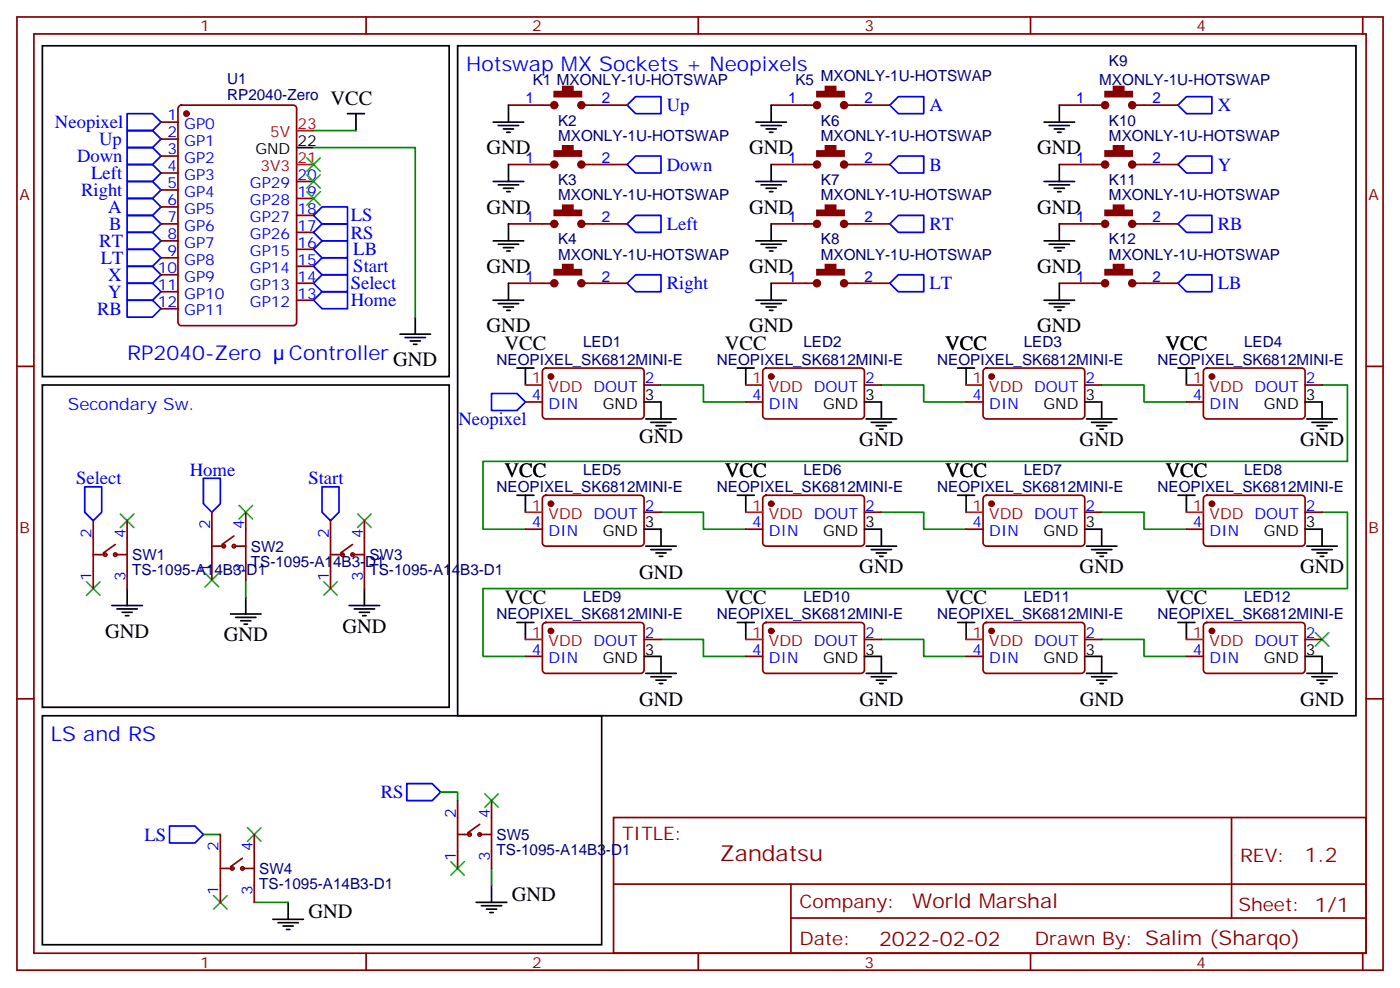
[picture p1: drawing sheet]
<svg xmlns="http://www.w3.org/2000/svg" width="291mm" height="205mm" viewBox="0 0 291 205" stroke-linecap="round" stroke-linejoin="round" font-family="sans-serif">
<g fill="none" stroke="#870000" stroke-width=".35">
<path d="M3.5 3.5h284.4v198.3h-284.4zM7.1 7.1h277.2v191.2h-277.2zM76.2 3.5v3.6M145.3 3.5v3.6M214.5 3.5v3.6M283.6 3.5v3.6M33.5 25.4h3.5M33.5 28.9h3.5M33.5 32.5h3.5M33.5 36h3.5M33.5 39.5h3.5M37.3 22.1l.4-.2h23.3a.71 .71 0 0 1 .7 .7v44.4a.76 .76 0 0 1-.7 .7h-23.3a.76 .76 0 0 1-.7-.7v-44.4z"/>
<path d="M61.7 37.7h3.6M105.8 21.9h9.6M105.8 34.2h9.6M121 21.9h9.5M121 34.2h9.5M160.5 21.9h9.5M160.5 34.2h9.5M175.7 21.9h9.5M175.7 34.2h9.5M220.5 21.9h9.5M220.5 34.2h9.5M235.7 21.9h9.5"/>
<path d="M235.7 34.2h9.5M33.5 46.6h3.5M33.5 43h3.5M33.5 50.1h3.5M33.5 53.6h3.5M33.5 57.2h3.5M61.7 58.9h3.6M61.7 55.4h3.6M61.7 51.9h3.6M61.7 48.3h3.6M61.7 44.8h3.6M61.7 41.3h3.6"/>
<path d="M105.8 46.6h9.6M105.8 58.9h9.6M121 46.6h9.5M121 58.9h9.5M160.5 46.6h9.5M160.5 58.9h9.5M175.7 46.6h9.5M175.7 58.9h9.5M220.5 46.6h9.5M220.5 58.9h9.5M235.7 46.6h9.5M235.7 58.9h9.5"/>
<path d="M3.5 76.2h3.6M33.5 60.7h3.5M33.5 64.2h3.5M61.7 62.4h3.6M113.1 76.8l.5-.2h19.7a.71 .71 0 0 1 .8 .7v9.1a.76 .76 0 0 1-.8 .7h-19.7a.76 .76 0 0 1-.7-.7v-9.1zM159 76.8l.5-.2h19.7a.71 .71 0 0 1 .7 .7v9.1a.76 .76 0 0 1-.7 .7h-19.7a.76 .76 0 0 1-.8-.7v-9.1zM204.8 76.8l.5-.2h19.8a.71 .71 0 0 1 .7 .7v9.1a.76 .76 0 0 1-.7 .7h-19.8a.76 .76 0 0 1-.7-.7v-9.1zM250.7 76.8l.5-.2h19.7a.71 .71 0 0 1 .7 .7v9.1a.76 .76 0 0 1-.7 .7h-19.7a.76 .76 0 0 1-.7-.7v-9.1zM284.3 76.2h3.6M109.4 83.6h3.5M134.1 80.1h3.5M155.2 83.6h3.5"/>
<path d="M179.9 80.1h3.5M201.1 83.6h3.5M225.8 80.1h3.5M246.9 83.6h3.6M271.6 80.1h3.6M19.4 108.3v14.1M19.4 115.4h2.5M24 115.4h2.5M24 113.2l-2.5 1.8M26.5 108.3v14.1M44.1 106.5v14.1M44.1 113.6h2.5"/>
<path d="M48.7 113.6h2.5M48.7 111.5l-2.5 1.7M51.2 106.5v14.1M68.8 115.4h2.5M68.8 108.3v14.1M73.4 115.4h2.4M73.4 113.2l-2.5 1.8M75.8 108.3v14.1M109.4 110.1h3.5M113.1 103.2l.5-.2h19.7a.71 .71 0 0 1 .8 .7v9.2a.76 .76 0 0 1-.8 .7h-19.7a.76 .76 0 0 1-.7-.7v-9.2zM134.1 106.5h3.5M155.2 110.1h3.5"/>
<path d="M159 103.2l.5-.2h19.7a.71 .71 0 0 1 .7 .7v9.2a.76 .76 0 0 1-.7 .7h-19.7a.76 .76 0 0 1-.8-.7v-9.2zM179.9 106.5h3.5M201.1 110.1h3.5M204.8 103.2l.5-.2h19.8a.71 .71 0 0 1 .7 .7v9.2a.76 .76 0 0 1-.7 .7h-19.8a.76 .76 0 0 1-.7-.7v-9.2zM225.8 106.5h3.5M246.9 110.1h3.6M250.7 103.2l.5-.2h19.7a.71 .71 0 0 1 .7 .7v9.2a.76 .76 0 0 1-.7 .7h-19.7a.76 .76 0 0 1-.7-.7v-9.2zM271.6 106.5h3.6M109.4 136.5h3.5M113.1 129.7l.5-.2h19.7a.71 .71 0 0 1 .8 .7v9.1a.76 .76 0 0 1-.8 .8h-19.7a.76 .76 0 0 1-.7-.8v-9.1zM134.1 133h3.5M155.2 136.5h3.5"/>
<path d="M159 129.7l.5-.2h19.7a.71 .71 0 0 1 .7 .7v9.1a.76 .76 0 0 1-.7 .8h-19.7a.76 .76 0 0 1-.8-.8v-9.1zM179.9 133h3.5M201.1 136.5h3.5M204.8 129.7l.5-.2h19.8a.71 .71 0 0 1 .7 .7v9.1a.76 .76 0 0 1-.7 .8h-19.8a.76 .76 0 0 1-.7-.8v-9.1zM225.8 133h3.5M246.9 136.5h3.6M250.7 129.7l.5-.2h19.7a.71 .71 0 0 1 .7 .7v9.1a.76 .76 0 0 1-.7 .8h-19.7a.76 .76 0 0 1-.7-.8v-9.1zM271.6 133h3.6M3.5 145.3h3.6M284.3 145.3h3.6M45.9 173.6v14.1M50.4 178.5l-2.4 1.8"/>
<path d="M52.9 173.6v14.1M95.2 166.5v14.1M95.2 173.6h2.5M99.8 173.6h2.5M99.8 171.4l-2.4 1.8M102.3 166.5v14.1M127.7 170h156.6v28.3h-156.6zM256.3 170.1v20.8M45.9 180.6h2.4M50.4 180.6h2.5M76.2 198.3v3.5M127.7 183.9h156.5"/>
<path d="M145.3 198.3v3.5M164.6 190.9h119.6M164.6 183.9v14.1M214.5 198.3v3.5M283.6 198.3v3.5"/>
<circle cx="21.9" cy="115.4" r=".35"/>
<circle cx="24" cy="115.4" r=".35"/>
<circle cx="46.6" cy="113.6" r=".35"/>
<circle cx="48.7" cy="113.6" r=".35"/>
<circle cx="71.3" cy="115.4" r=".35"/>
<circle cx="73.4" cy="115.4" r=".35"/>
<circle cx="97.7" cy="173.6" r=".35"/>
<circle cx="99.8" cy="173.6" r=".35"/>
<circle cx="48.3" cy="180.6" r=".35"/>
<circle cx="50.4" cy="180.6" r=".35"/>
</g>
<g fill="none" stroke="#000" stroke-width=".35">
<path d="M8.8 9.5h84.7v68.8h-84.7zM95.2 9.5h187v139.4h-187zM61.7 30.7h3.6M72.3 23.6h3.5M74.1 23.6v3.6M102.7 25.4h6.3M102.7 37.7h6.3M103.7 26.1h4.2M103.7 38.5h4.2M104.8 26.8h2.1M104.8 39.2h2.1M105.5 27.5h.7"/>
<path d="M105.5 39.9h.7M105.8 21.9v3.5M105.8 34.2v3.5M157.3 25.4h6.4M157.3 37.7h6.4M158.4 26.1h4.2M158.4 38.5h4.2M159.5 26.8h2.1M159.5 39.2h2.1M160.2 27.5h.7M160.2 39.9h.7M160.5 21.9v3.5"/>
<path d="M160.5 34.2v3.5M217.3 25.4h6.4M217.3 37.7h6.4M218.4 26.1h4.2M218.4 38.5h4.2M219.4 26.8h2.1M219.4 39.2h2.1M220.1 27.5h.7M220.1 39.9h.7M220.5 21.9v3.5M220.5 34.2v3.5M102.7 50.1h6.3"/>
<path d="M103.7 50.8h4.2M104.8 51.5h2.1M105.5 52.2h.7M105.8 46.6v3.5M105.8 58.9v3.5M157.3 50.1h6.4M158.4 50.8h4.2M159.5 51.5h2.1M160.2 52.2h.7M160.5 46.6v3.5M160.5 58.9v3.5M217.3 50.1h6.4"/>
<path d="M218.4 50.8h4.2M219.4 51.5h2.1M220.1 52.2h.7M220.5 46.6v3.5M220.5 58.9v3.5M83.3 69.5h6.3M84.3 70.2h4.2M85.4 70.9h2.1M86.1 71.6h.7M86.4 66v3.5M102.7 62.4h6.3M103.7 63.1h4.2"/>
<path d="M104.8 63.9h2.1M105.5 64.6h.7M107.6 76.6h3.5M109.4 76.6v3.5M153.5 76.6h3.5M155.2 76.6v3.5M157.3 62.4h6.4M158.4 63.1h4.2M159.5 63.9h2.1M160.2 64.6h.7M199.3 76.6h3.5M201.1 76.6v3.5"/>
<path d="M217.3 62.4h6.4M218.4 63.1h4.2M219.4 63.9h2.1M220.1 64.6h.7M245.2 76.6h3.5M246.9 76.6v3.5M8.8 80.1h84.7v67h-84.7zM134.1 83.6h3.5v3.5M134.4 87.1h6.4M135.5 87.8h4.2M136.5 88.5h2.1M137.2 89.3h.7"/>
<path d="M179.9 83.6h3.5v3.5M180.3 87.1h6.3M181.3 87.8h4.3M182.4 88.5h2.1M183.1 89.3h.7M225.8 83.6h3.5v3.5M226.1 87.1h6.4M227.2 87.8h4.2M228.2 88.5h2.2M229 89.3h.7M271.6 83.6h3.6v3.5M272 87.1h6.3"/>
<path d="M273 87.8h4.3M274.1 88.5h2.1M274.8 89.3h.7M107.6 103h3.5M109.4 103v3.5M134.1 110.1h3.5v3.5M134.4 113.6h6.4M135.5 114.3h4.2M136.5 115h2.1M137.2 115.7h.7M153.5 103h3.5M155.2 103v3.5"/>
<path d="M179.9 110.1h3.5v3.5M180.3 113.6h6.3M181.3 114.3h4.3M182.4 115h2.1M183.1 115.7h.7M199.3 103h3.5M201.1 103v3.5M225.8 110.1h3.5v3.5M226.1 113.6h6.4M227.2 114.3h4.2M228.2 115h2.2M229 115.7h.7"/>
<path d="M245.2 103h3.5M246.9 103v3.5M271.6 110.1h3.6v3.5M272 113.6h6.3M273 114.3h4.3M274.1 115h2.1M274.8 115.7h.7M23.3 125.9h6.3M24.3 126.6h4.3M25.4 127.4h2.1M26.1 128.1h.7M26.5 122.4v3.5"/>
<path d="M48 127.7h6.3M49 128.4h4.3M50.1 129.1h2.1M50.8 129.8h.7M51.2 124.2v3.5M72.7 125.9h6.3M73.7 126.6h4.3M74.8 127.4h2.1M75.5 128.1h.7M75.8 122.4v3.5M107.6 129.5h3.5M109.4 129.5v3.5"/>
<path d="M134.1 136.5h3.5v3.6M153.5 129.5h3.5M155.2 129.5v3.5M179.9 136.5h3.5v3.6M199.3 129.5h3.5M201.1 129.5v3.5M225.8 136.5h3.5v3.6M245.2 129.5h3.5M246.9 129.5v3.5M271.6 136.5h3.6v3.6M8.8 148.9h116.4v47.6h-116.4zM134.4 140.1h6.4"/>
<path d="M135.5 140.8h4.2M136.5 141.5h2.1M137.2 142.2h.7M180.3 140.1h6.3M181.3 140.8h4.3M182.4 141.5h2.1M183.1 142.2h.7M226.1 140.1h6.4M227.2 140.8h4.2M228.2 141.5h2.2M229 142.2h.7M272 140.1h6.3"/>
<path d="M273 140.8h4.3M274.1 141.5h2.1M274.8 142.2h.7M56.8 191.2h6.3M57.9 191.9h4.2M58.9 192.6h2.1M59.6 193.3h.7M60 187.7v3.5M99.1 187.7h6.4M100.2 188.4h4.2M101.2 189.1h2.2M102 189.8h.7"/>
<path d="M102.3 184.1v3.6"/>
</g>
<g fill="none" stroke="#00f" stroke-width=".35">
<path d="M26.5 27.2h5.2l1.8 1.7-1.8 1.8h-5.2zM26.5 30.7h5.2l1.8 1.8-1.8 1.7h-5.2zM26.5 34.2h5.2l1.8 1.8-1.8 1.7h-5.2zM26.5 37.7h5.2l1.8 1.8-1.8 1.8h-5.2zM26.5 23.6h5.2l1.8 1.8-1.8 1.8h-5.2zM130.5 21.9l1.8-1.8h5.3v3.5h-5.3zM130.5 34.2l1.8-1.7h5.3v3.5h-5.3zM185.2 21.9l1.8-1.8h5.3v3.5h-5.3zM185.2 34.2l1.8-1.7h5.3v3.5h-5.3zM245.2 21.9l1.7-1.8h5.3v3.5h-5.3zM245.2 34.2l1.7-1.7h5.3v3.5h-5.3zM26.5 41.3h5.2l1.8 1.7-1.8 1.8h-5.2z"/>
<path d="M26.5 44.8h5.2l1.8 1.8-1.8 1.7h-5.2zM26.5 48.3h5.2l1.8 1.8-1.8 1.8h-5.2zM26.5 51.9h5.2l1.8 1.7-1.8 1.8h-5.2zM26.5 55.4h5.2l1.8 1.8-1.8 1.7h-5.2zM26.5 58.9h5.2l1.8 1.8-1.8 1.7h-5.2zM65.3 58.9l1.7-1.7h5.3v3.5h-5.3zM65.3 55.4l1.7-1.8h5.3v3.6h-5.3zM65.3 48.3l1.7-1.7h5.3v3.5h-5.3zM65.3 44.8l1.7-1.8h5.3v3.6h-5.3zM67 50.1h5.3v3.5h-5.3l-1.7-1.7zM130.5 46.6l1.8-1.8h5.3v3.5h-5.3zM130.5 58.9l1.8-1.7h5.3v3.5h-5.3z"/>
<path d="M185.2 46.6l1.8-1.8h5.3v3.5h-5.3zM185.2 58.9l1.8-1.7h5.3v3.5h-5.3zM245.2 46.6l1.7-1.8h5.3v3.5h-5.3zM245.2 58.9l1.7-1.7h5.3v3.5h-5.3zM26.5 62.4h5.2l1.8 1.8-1.8 1.8h-5.2zM65.3 62.4l1.7-1.7h5.3v3.5h-5.3zM42.3 99.5h3.6v5.3l-1.8 1.7-1.8-1.7zM102.3 81.8h5.3l1.8 1.8-1.8 1.8h-5.3zM17.6 101.2h3.6v5.3l-1.8 1.8-1.8-1.8zM67 101.2h3.6v5.3l-1.8 1.8-1.8-1.8zM35.3 171.8h5.3l1.7 1.8-1.7 1.7h-5.3zM84.7 163h5.3l1.7 1.7-1.7 1.8h-5.3z"/>
</g>
<g fill="#870000" stroke="#870000" stroke-width=".35">
<path d="M115.4 19.1h5.6v1h-5.6z"/>
<path d="M117.1 18h2.1v1.1h-2.1z"/>
<path d="M115.4 31.4h5.6v1.1h-5.6z"/>
<path d="M117.1 30.3h2.1v1.1h-2.1z"/>
<path d="M115.4 43.7h5.6v1.1h-5.6z"/>
<path d="M117.1 42.7h2.1v1h-2.1z"/>
<path d="M115.4 56.1h5.6v1.1h-5.6z"/>
<path d="M117.1 55h2.1v1.1h-2.1z"/>
<path d="M170 19.1h5.7v1h-5.7z"/>
<path d="M171.8 18h2.1v1.1h-2.1z"/>
<path d="M170 31.4h5.7v1.1h-5.7z"/>
<path d="M171.8 30.3h2.1v1.1h-2.1z"/>
<path d="M170 43.7h5.7v1.1h-5.7z"/>
<path d="M171.8 42.7h2.1v1h-2.1z"/>
<path d="M170 56.1h5.7v1.1h-5.7z"/>
<path d="M171.8 55h2.1v1.1h-2.1z"/>
<path d="M230 19.1h5.7v1h-5.7z"/>
<path d="M231.8 18h2.1v1.1h-2.1z"/>
<path d="M230 31.4h5.7v1.1h-5.7z"/>
<path d="M231.8 30.3h2.1v1.1h-2.1z"/>
<path d="M230 43.7h5.7v1.1h-5.7z"/>
<path d="M231.8 42.7h2.1v1h-2.1z"/>
<path d="M230 56.1h5.7v1.1h-5.7z"/>
<path d="M231.8 55h2.1v1.1h-2.1z"/>
<circle cx="115.4" cy="21.9" r=".71"/>
<circle cx="121" cy="21.9" r=".71"/>
<circle cx="115.4" cy="34.2" r=".71"/>
<circle cx="121" cy="34.2" r=".71"/>
<circle cx="115.4" cy="46.6" r=".71"/>
<circle cx="121" cy="46.6" r=".71"/>
<circle cx="115.4" cy="58.9" r=".71"/>
<circle cx="121" cy="58.9" r=".71"/>
<circle cx="170" cy="21.9" r=".71"/>
<circle cx="175.7" cy="21.9" r=".71"/>
<circle cx="170" cy="34.2" r=".71"/>
<circle cx="175.7" cy="34.2" r=".71"/>
<circle cx="170" cy="46.6" r=".71"/>
<circle cx="175.7" cy="46.6" r=".71"/>
<circle cx="170" cy="58.9" r=".71"/>
<circle cx="175.7" cy="58.9" r=".71"/>
<circle cx="230" cy="21.9" r=".71"/>
<circle cx="235.7" cy="21.9" r=".71"/>
<circle cx="230" cy="34.2" r=".71"/>
<circle cx="235.7" cy="34.2" r=".71"/>
<circle cx="230" cy="46.6" r=".71"/>
<circle cx="235.7" cy="46.6" r=".71"/>
<circle cx="230" cy="58.9" r=".71"/>
<circle cx="235.7" cy="58.9" r=".71"/>
<circle cx="38.8" cy="23.6" r=".53"/>
<circle cx="114.7" cy="78.3" r=".53"/>
<circle cx="160.5" cy="78.3" r=".53"/>
<circle cx="206.4" cy="78.3" r=".53"/>
<circle cx="252.2" cy="78.3" r=".53"/>
<circle cx="114.7" cy="104.8" r=".53"/>
<circle cx="160.5" cy="104.8" r=".53"/>
<circle cx="206.4" cy="104.8" r=".53"/>
<circle cx="252.2" cy="104.8" r=".53"/>
<circle cx="114.7" cy="131.2" r=".53"/>
<circle cx="160.5" cy="131.2" r=".53"/>
<circle cx="206.4" cy="131.2" r=".53"/>
<circle cx="252.2" cy="131.2" r=".53"/>
</g>
<g fill="none" stroke="#3c3" stroke-width=".35">
<path d="M63.9 32.8l2.8 2.8M63.9 36.3l2.8 2.9M63.9 39.9l2.8 2.8M66.7 32.8l-2.8 2.8M66.7 36.3l-2.8 2.9M66.7 39.9l-2.8 2.8M25 106.9l2.9 2.8M27.9 106.9l-2.9 2.8M42.7 119.2l2.8 2.9M45.5 119.2l-2.8 2.9M49.7 105.1l2.9 2.9M52.6 105.1l-2.9 2.9"/>
<path d="M74.4 106.9l2.9 2.8M77.3 106.9l-2.9 2.8M18 121l2.8 2.8M20.8 121l-2.8 2.8M67.4 121l2.8 2.8M70.2 121l-2.8 2.8M273.8 131.6l2.8 2.8M276.6 131.6l-2.8 2.8M51.5 172.2l2.8 2.8M54.3 172.2l-2.8 2.8M93.8 179.2l2.9 2.8M96.7 179.2l-2.9 2.8"/>
<path d="M100.9 165.1l2.8 2.8M103.7 165.1l-2.8 2.8M44.4 186.3l2.9 2.8M47.3 186.3l-2.9 2.8"/>
</g>
<g fill="none" stroke="#f00" stroke-width=".35">
<path d="M61.7 34.2h3.6M61.7 27.2h3.6M109.4 80.1h3.5M155.2 80.1h3.5M201.1 80.1h3.5M246.9 80.1h3.6M109.4 106.5h3.5M155.2 106.5h3.5M201.1 106.5h3.5M246.9 106.5h3.6M109.4 133h3.5M155.2 133h3.5"/>
<path d="M201.1 133h3.5M246.9 133h3.6"/>
</g>
<g fill="none" stroke="#008700" stroke-width=".35">
<path d="M65.3 30.7h21.1v35.3M65.3 27.2h8.8M137.6 80.1h8.8v3.5h8.8M183.4 80.1h8.9v3.5h8.8M229.3 80.1h8.8v3.5h8.8M275.2 80.1h5.3v15.9h-180v14.1h8.9M137.6 106.5h8.8v3.6h8.8M183.4 106.5h8.9v3.6h8.8M229.3 106.5h8.8v3.6h8.8M275.2 106.5h5.3v15.9h-180v14.1h8.9M51.2 120.6v3.6M137.6 133h8.8v3.5h8.8"/>
<path d="M183.4 133h8.9v3.5h8.8M229.3 133h8.8v3.5h8.8M42.3 173.6h3.6M91.7 164.7h3.5v1.8M52.9 187.7h7.1M102.3 180.6v3.5"/>
</g>
<text font-size="4.6" fill="#800" x="149.8" y="179.1">Zandatsu</text>
<g font-size="4.2" fill="#00f">
<text x="97" y="14.8">Hotswap MX Sockets + Neopixels</text>
<text x="26.5" y="74.8">RP2040-Zero</text>
<text x="60.1" y="74.8">Controller</text>
<text x="10.6" y="154.2">LS and RS</text>
</g>
<g font-size="4.2">
<text x="68.8" y="21.9">VCC</text>
<text x="101.2" y="32.1">GND</text>
<text x="155.9" y="32.1">GND</text>
<text x="215.9" y="32.1">GND</text>
<text x="101.2" y="44.4">GND</text>
<text x="155.9" y="44.4">GND</text>
<text x="215.9" y="44.4">GND</text>
<text x="101.2" y="56.8">GND</text>
<text x="155.9" y="56.8">GND</text>
<text x="215.9" y="56.8">GND</text>
<text x="101.2" y="69.1">GND</text>
<text x="155.9" y="69.1">GND</text>
<text x="215.9" y="69.1">GND</text>
<text x="81.8" y="76.2">GND</text>
<text x="105" y="72.7">VCC</text>
<text x="150.9" y="72.7">VCC</text>
<text x="196.7" y="72.7">VCC</text>
<text x="242.6" y="72.7">VCC</text>
<text x="133" y="92.1">GND</text>
<text x="178.9" y="92.8">GND</text>
<text x="224.7" y="92.8">GND</text>
<text x="270.6" y="92.8">GND</text>
<text x="105" y="99.2">VCC</text>
<text x="150.9" y="99.2">VCC</text>
<text x="196.7" y="99.2">VCC</text>
<text x="242.6" y="99.2">VCC</text>
<text x="178.9" y="119.2">GND</text>
<text x="224.7" y="119.2">GND</text>
<text x="270.6" y="119.2">GND</text>
<text x="105" y="125.6">VCC</text>
<text x="133" y="120.3">GND</text>
<text x="150.9" y="125.6">VCC</text>
<text x="196.7" y="125.6">VCC</text>
<text x="242.6" y="125.6">VCC</text>
<text x="71.3" y="131.6">GND</text>
<text x="21.9" y="132.7">GND</text>
<text x="46.6" y="133.3">GND</text>
<text x="133" y="146.8">GND</text>
<text x="178.9" y="146.8">GND</text>
<text x="224.7" y="146.8">GND</text>
<text x="270.6" y="146.8">GND</text>
<text x="64.2" y="190.9">GND</text>
<text x="106.5" y="187.3">GND</text>
</g>
<g font-size="4.2" fill="#800">
<text x="271.5" y="179.3">1.2</text>
<text x="189.9" y="188.9">World Marshal</text>
<text x="183" y="196.7">2022-02-02</text>
</g>
<g font-size="3.9" fill="#00f">
<text x="138.8" y="23.1">Up</text>
<text x="193.5" y="23.2">A</text>
<text x="253.5" y="23.2">X</text>
<text x="11.4" y="26.7">Neopixel</text>
<text x="16" y="33.7">Down</text>
<text x="20.6" y="30.2">Up</text>
<text x="138.8" y="35.5">Down</text>
<text x="193.5" y="35.5">B</text>
<text x="253.5" y="35.5">Y</text>
<text x="16.9" y="40.7">Right</text>
<text x="19" y="37.2">Left</text>
<text x="22.5" y="44.3">A</text>
<text x="22.7" y="47.8">B</text>
<text x="73" y="46">LS</text>
<text x="138.8" y="47.9">Left</text>
<text x="193.5" y="47.9">RT</text>
<text x="253.4" y="47.9">RB</text>
<text x="20.7" y="51.3">RT</text>
<text x="73" y="49.6">RS</text>
<text x="73.5" y="53.1">LB</text>
<text x="21" y="54.9">LT</text>
<text x="22.5" y="58.4">X</text>
<text x="73.5" y="56.6">Start</text>
<text x="20.2" y="65.4">RB</text>
<text x="22.5" y="61.9">Y</text>
<text x="73" y="60.2">Select</text>
<text x="73" y="63.7">Home</text>
<text x="138.8" y="60.2">Right</text>
<text x="193.5" y="60.2">LT</text>
<text x="253.5" y="60.2">LB</text>
<text x="95.4" y="88.4">Neopixel</text>
<text x="15.9" y="100.7">Select</text>
<text x="39.5" y="99">Home</text>
<text x="64.2" y="100.7">Start</text>
<text x="79.3" y="166">RS</text>
<text x="30.1" y="174.9">LS</text>
</g>
<g font-size="3.9" fill="#800">
<text x="129.5" y="174.6">TITLE:</text>
<text x="258.1" y="179.3">REV:</text>
<text x="166.4" y="188.8">Company:</text>
<text x="257.7" y="189.4">Sheet: 1/1</text>
<text x="166.4" y="196.5">Date:</text>
<text x="215.4" y="196.6">Drawn By: Salim (Sharqo)</text>
</g>
<text font-size="3.5" fill="#00f" x="14.1" y="85.4">Secondary Sw.</text>
<g font-size="3.2" fill="#800">
<text x="41.6" y="6.5">1</text>
<text x="110.8" y="6.5">2</text>
<text x="179.9" y="6.5">3</text>
<text x="249.1" y="6.5">4</text>
<text x="4.1" y="41.6">A</text>
<text x="284.9" y="41.6">A</text>
<text x="4.1" y="110.8">B</text>
<text x="284.9" y="110.8">B</text>
<text x="41.6" y="201.3">1</text>
<text x="110.8" y="201.3">2</text>
<text x="179.9" y="201.3">3</text>
<text x="249.1" y="201.3">4</text>
</g>
<g font-size="3.2" fill="#000080">
<text x="47.3" y="17.5">U1</text>
<text x="110.9" y="17.7">K1 MXONLY-1U-HOTSWAP</text>
<text x="165.6" y="17.7">K5</text>
<text x="170.8" y="16.9">MXONLY-1U-HOTSWAP</text>
<text x="228.8" y="17.7">MXONLY-1U-HOTSWAP</text>
<text x="230.8" y="13.8">K9</text>
<text x="47.3" y="20.8">RP2040-Zero</text>
<text x="116.2" y="29.3">MXONLY-1U-HOTSWAP</text>
<text x="116.2" y="26.1">K2</text>
<text x="170.8" y="29.3">MXONLY-1U-HOTSWAP</text>
<text x="170.8" y="26.1">K6</text>
<text x="230.8" y="29.3">MXONLY-1U-HOTSWAP</text>
<text x="230.8" y="26.1">K10</text>
<text x="116.2" y="41.6">MXONLY-1U-HOTSWAP</text>
<text x="116.2" y="38.5">K3</text>
<text x="170.8" y="41.6">MXONLY-1U-HOTSWAP</text>
<text x="170.8" y="38.5">K7</text>
<text x="230.8" y="41.6">MXONLY-1U-HOTSWAP</text>
<text x="230.8" y="38.5">K11</text>
<text x="116.2" y="54">MXONLY-1U-HOTSWAP</text>
<text x="116.2" y="50.8">K4</text>
<text x="170.8" y="54">MXONLY-1U-HOTSWAP</text>
<text x="170.8" y="50.8">K8</text>
<text x="230.8" y="54">MXONLY-1U-HOTSWAP</text>
<text x="230.8" y="50.8">K12</text>
<text x="103.3" y="75.9">NEOPIXEL_SK6812MINI-E</text>
<text x="121.4" y="72.3">LED1</text>
<text x="149.2" y="75.9">NEOPIXEL_SK6812MINI-E</text>
<text x="167.2" y="72.3">LED2</text>
<text x="195.1" y="75.9">NEOPIXEL_SK6812MINI-E</text>
<text x="213.1" y="72.3">LED3</text>
<text x="240.9" y="75.9">NEOPIXEL_SK6812MINI-E</text>
<text x="259" y="72.3">LED4</text>
<text x="121.4" y="98.7">LED5</text>
<text x="167.2" y="98.7">LED6</text>
<text x="213.1" y="98.7">LED7</text>
<text x="259" y="98.7">LED8</text>
<text x="103.3" y="102.4">NEOPIXEL_SK6812MINI-E</text>
<text x="149.2" y="102.4">NEOPIXEL_SK6812MINI-E</text>
<text x="195.1" y="102.4">NEOPIXEL_SK6812MINI-E</text>
<text x="240.9" y="102.4">NEOPIXEL_SK6812MINI-E</text>
<text x="27.5" y="119.7">TS-1095-A14B3-D1</text>
<text x="27.5" y="116.5">SW1</text>
<text x="52.2" y="117.9">TS-1095-A14B3-D1</text>
<text x="52.2" y="114.7">SW2</text>
<text x="76.9" y="119.7">TS-1095-A14B3-D1</text>
<text x="76.9" y="116.5">SW3</text>
<text x="121.4" y="125.2">LED9</text>
<text x="167.2" y="125.2">LED10</text>
<text x="213.1" y="125.2">LED11</text>
<text x="259" y="125.2">LED12</text>
<text x="103.3" y="128.8">NEOPIXEL_SK6812MINI-E</text>
<text x="149.2" y="128.8">NEOPIXEL_SK6812MINI-E</text>
<text x="195.1" y="128.8">NEOPIXEL_SK6812MINI-E</text>
<text x="240.9" y="128.8">NEOPIXEL_SK6812MINI-E</text>
<text x="103.4" y="177.9">TS-1095-A14B3-D1</text>
<text x="103.4" y="174.7">SW5</text>
<text x="54" y="185">TS-1095-A14B3-D1</text>
<text x="54" y="181.8">SW4</text>
</g>
<g font-size="3.2" fill="#00f">
<text x="109.4" y="21.5">1</text>
<text x="125.2" y="21.5">2</text>
<text x="164" y="21.5">1</text>
<text x="179.9" y="21.5">2</text>
<text x="224" y="21.5">1</text>
<text x="239.9" y="21.5">2</text>
<text x="34.8" y="25">1</text>
<text x="34.8" y="28.6">2</text>
<text x="38.3" y="26.8">GP0</text>
<text x="34.8" y="32.1">3</text>
<text x="34.8" y="35.6">4</text>
<text x="38.3" y="30.3">GP1</text>
<text x="38.3" y="33.9">GP2</text>
<text x="109.4" y="33.9">1</text>
<text x="125.2" y="33.9">2</text>
<text x="164" y="33.9">1</text>
<text x="179.9" y="33.9">2</text>
<text x="224" y="33.9">1</text>
<text x="239.9" y="33.9">2</text>
<text x="34.8" y="39.2">5</text>
<text x="38.3" y="37.4">GP3</text>
<text x="38.3" y="40.9">GP4</text>
<text x="52" y="39.2">GP29</text>
<text x="61.9" y="40.9">19</text>
<text x="61.9" y="37.4">20</text>
<text x="34.8" y="42.7">6</text>
<text x="34.8" y="46.2">7</text>
<text x="38.3" y="44.4">GP5</text>
<text x="38.3" y="48">GP6</text>
<text x="52" y="46.2">GP27</text>
<text x="52" y="42.7">GP28</text>
<text x="61.9" y="48">17</text>
<text x="61.9" y="44.4">18</text>
<text x="109.4" y="46.2">1</text>
<text x="125.2" y="46.2">2</text>
<text x="164" y="46.2">1</text>
<text x="179.9" y="46.2">2</text>
<text x="224" y="46.2">1</text>
<text x="239.9" y="46.2">2</text>
<text x="34.8" y="49.7">8</text>
<text x="34.8" y="53.3">9</text>
<text x="38.3" y="51.5">GP7</text>
<text x="52" y="53.3">GP15</text>
<text x="52" y="49.7">GP26</text>
<text x="61.9" y="51.5">16</text>
<text x="32.8" y="56.8">10</text>
<text x="38.3" y="55">GP8</text>
<text x="38.3" y="58.6">GP9</text>
<text x="52" y="56.8">GP14</text>
<text x="61.9" y="58.6">14</text>
<text x="61.9" y="55">15</text>
<text x="109.4" y="58.6">1</text>
<text x="125.2" y="58.6">2</text>
<text x="164" y="58.6">1</text>
<text x="179.9" y="58.6">2</text>
<text x="224" y="58.6">1</text>
<text x="239.9" y="58.6">2</text>
<text x="32.8" y="60.3">11</text>
<text x="32.8" y="63.9">12</text>
<text x="38.3" y="62.1">GP10</text>
<text x="38.3" y="65.6">GP11</text>
<text x="52" y="63.9">GP12</text>
<text x="52" y="60.3">GP13</text>
<text x="61.9" y="62.1">13</text>
<text x="110.7" y="83.3">4</text>
<text x="123.5" y="81.5">DOUT</text>
<text x="134.2" y="79.7">2</text>
<text x="156.6" y="83.3">4</text>
<text x="169.4" y="81.5">DOUT</text>
<text x="180.1" y="79.7">2</text>
<text x="202.4" y="83.3">4</text>
<text x="215.3" y="81.5">DOUT</text>
<text x="226" y="79.7">2</text>
<text x="248.3" y="83.3">4</text>
<text x="261.1" y="81.5">DOUT</text>
<text x="271.8" y="79.7">2</text>
<text x="114.2" y="85">DIN</text>
<text x="160.1" y="85">DIN</text>
<text x="205.9" y="85">DIN</text>
<text x="251.8" y="85">DIN</text>
<text x="123.5" y="108">DOUT</text>
<text x="134.2" y="106.2">2</text>
<text x="169.4" y="108">DOUT</text>
<text x="180.1" y="106.2">2</text>
<text x="215.3" y="108">DOUT</text>
<text x="226" y="106.2">2</text>
<text x="261.1" y="108">DOUT</text>
<text x="271.8" y="106.2">2</text>
<text x="19" y="111.8" transform="rotate(-90 19 111.8)">2</text>
<text x="26.1" y="111.8" transform="rotate(-90 26.1 111.8)">4</text>
<text x="43.7" y="110.1" transform="rotate(-90 43.7 110.1)">2</text>
<text x="50.8" y="110.1" transform="rotate(-90 50.8 110.1)">4</text>
<text x="68.4" y="111.8" transform="rotate(-90 68.4 111.8)">2</text>
<text x="75.5" y="111.8" transform="rotate(-90 75.5 111.8)">4</text>
<text x="110.7" y="109.7">4</text>
<text x="114.2" y="111.5">DIN</text>
<text x="156.6" y="109.7">4</text>
<text x="160.1" y="111.5">DIN</text>
<text x="202.4" y="109.7">4</text>
<text x="205.9" y="111.5">DIN</text>
<text x="248.3" y="109.7">4</text>
<text x="251.8" y="111.5">DIN</text>
<text x="43.7" y="119.1" transform="rotate(-90 43.7 119.1)">1</text>
<text x="50.8" y="119.1" transform="rotate(-90 50.8 119.1)">3</text>
<text x="19" y="120.9" transform="rotate(-90 19 120.9)">1</text>
<text x="26.1" y="120.9" transform="rotate(-90 26.1 120.9)">3</text>
<text x="68.4" y="120.9" transform="rotate(-90 68.4 120.9)">1</text>
<text x="75.5" y="120.9" transform="rotate(-90 75.5 120.9)">3</text>
<text x="110.7" y="136.2">4</text>
<text x="114.2" y="137.9">DIN</text>
<text x="123.5" y="134.4">DOUT</text>
<text x="134.2" y="132.6">2</text>
<text x="156.6" y="136.2">4</text>
<text x="160.1" y="137.9">DIN</text>
<text x="169.4" y="134.4">DOUT</text>
<text x="180.1" y="132.6">2</text>
<text x="202.4" y="136.2">4</text>
<text x="205.9" y="137.9">DIN</text>
<text x="215.3" y="134.4">DOUT</text>
<text x="226" y="132.6">2</text>
<text x="248.3" y="136.2">4</text>
<text x="251.8" y="137.9">DIN</text>
<text x="261.1" y="134.4">DOUT</text>
<text x="271.8" y="132.6">2</text>
<text x="94.9" y="170" transform="rotate(-90 94.9 170)">2</text>
<text x="102" y="170" transform="rotate(-90 102 170)">4</text>
<text x="45.5" y="177.1" transform="rotate(-90 45.5 177.1)">2</text>
<text x="52.6" y="177.1" transform="rotate(-90 52.6 177.1)">4</text>
<text x="94.9" y="179.1" transform="rotate(-90 94.9 179.1)">1</text>
<text x="102" y="179.1" transform="rotate(-90 102 179.1)">3</text>
<text x="45.5" y="186.2" transform="rotate(-90 45.5 186.2)">1</text>
<text x="52.6" y="186.2" transform="rotate(-90 52.6 186.2)">3</text>
</g>
<g font-size="3.2" fill="#f00">
<text x="56.2" y="28.6">5V</text>
<text x="61.9" y="26.8">23</text>
<text x="54.2" y="35.6">3V3</text>
<text x="61.9" y="33.9">21</text>
<text x="110.7" y="79.7">1</text>
<text x="114.2" y="81.5">VDD</text>
<text x="156.6" y="79.7">1</text>
<text x="160.1" y="81.5">VDD</text>
<text x="202.4" y="79.7">1</text>
<text x="205.9" y="81.5">VDD</text>
<text x="248.3" y="79.7">1</text>
<text x="251.8" y="81.5">VDD</text>
<text x="110.7" y="106.2">1</text>
<text x="114.2" y="108">VDD</text>
<text x="156.6" y="106.2">1</text>
<text x="160.1" y="108">VDD</text>
<text x="202.4" y="106.2">1</text>
<text x="205.9" y="108">VDD</text>
<text x="248.3" y="106.2">1</text>
<text x="251.8" y="108">VDD</text>
<text x="110.7" y="132.6">1</text>
<text x="114.2" y="134.4">VDD</text>
<text x="156.6" y="132.6">1</text>
<text x="160.1" y="134.4">VDD</text>
<text x="202.4" y="132.6">1</text>
<text x="205.9" y="134.4">VDD</text>
<text x="248.3" y="132.6">1</text>
<text x="251.8" y="134.4">VDD</text>
</g>
<g font-size="3.2">
<text x="53.1" y="32.1">GND</text>
<text x="61.9" y="30.3">22</text>
<text x="134.2" y="83.3">3</text>
<text x="180.1" y="83.3">3</text>
<text x="226" y="83.3">3</text>
<text x="271.8" y="83.3">3</text>
<text x="125.5" y="85">GND</text>
<text x="171.3" y="85">GND</text>
<text x="217.2" y="85">GND</text>
<text x="263.1" y="85">GND</text>
<text x="125.5" y="111.5">GND</text>
<text x="134.2" y="109.7">3</text>
<text x="171.3" y="111.5">GND</text>
<text x="180.1" y="109.7">3</text>
<text x="217.2" y="111.5">GND</text>
<text x="226" y="109.7">3</text>
<text x="263.1" y="111.5">GND</text>
<text x="271.8" y="109.7">3</text>
<text x="125.5" y="137.9">GND</text>
<text x="134.2" y="136.2">3</text>
<text x="171.3" y="137.9">GND</text>
<text x="180.1" y="136.2">3</text>
<text x="217.2" y="137.9">GND</text>
<text x="226" y="136.2">3</text>
<text x="263.1" y="137.9">GND</text>
<text x="271.8" y="136.2">3</text>
</g>
</svg>
